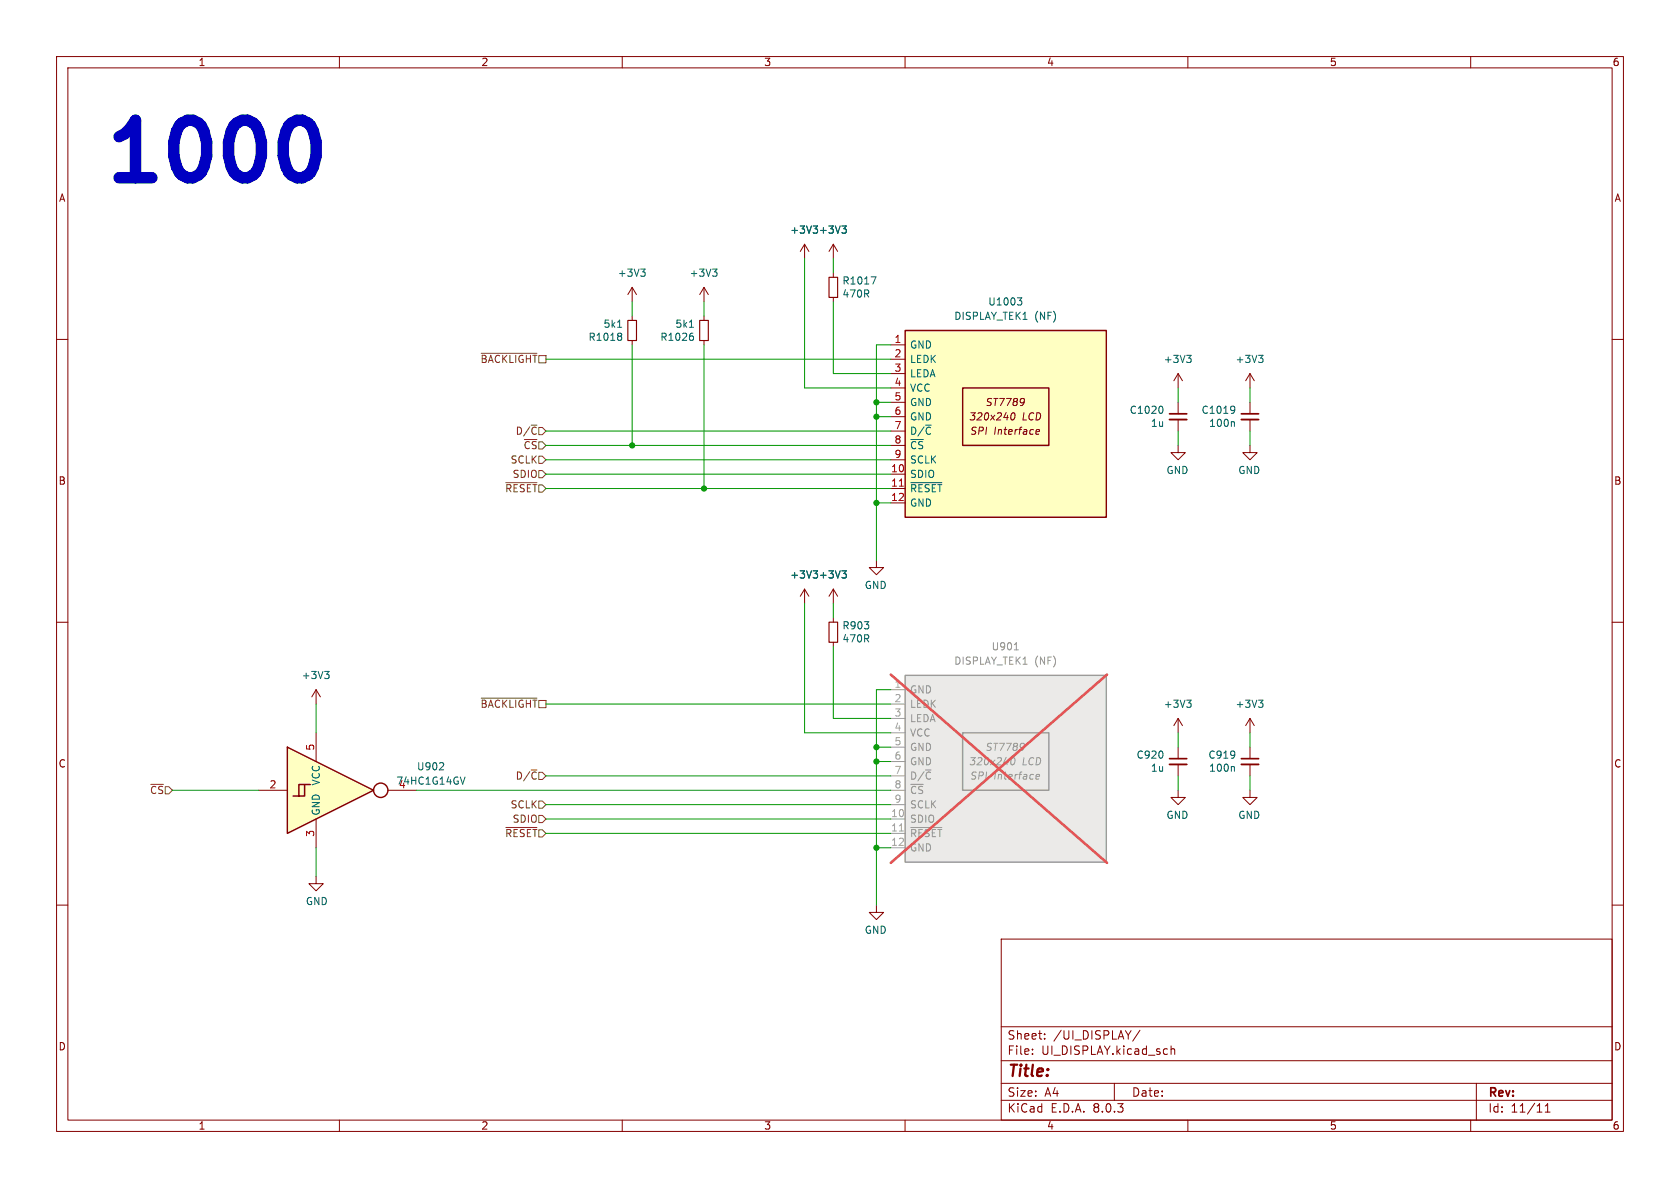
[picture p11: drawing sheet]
<svg xmlns="http://www.w3.org/2000/svg" width="297mm" height="210mm" viewBox="0 0 297 210" stroke-linecap="round" stroke-linejoin="round" font-family="sans-serif">
<g fill="none" stroke="#840000" stroke-width=".18">
<path d="M10 10h277v190h-277zM12 12h273v186h-273zM60 10v2M110 10v2M160 10v2M210 10v2M260 10v2M10 60h2M285 60h2M221 78.7v1.3h-1.3l1.3 1.3 1.2-1.3h-1.2M221 66v2.6M221 71.1v2.1"/>
<path d="M221 74.2v2M221 66l.7 1.3M221 66l-.8 1.3M10 110h2M285 110h2M221 132.1v2M221 135.1v2.1M10 160h2M285 160h2M177 166h108v32h-108zM60 198v2M110 198v2"/>
<path d="M160 198v2M177 194.5h108M177 191.5h108M177 187.5h108M177 181.5h108M182.5 186.3v.1M182.5 185.5v.1M184.7 183.6v.1M184.7 182.8v.1M197 191.5v3M201.5 182.1l-1.3 2M207 184.9v1.5"/>
<path d="M207 185.5l.2-.1 .4 .1 .1 .9M210 198v2M260 198v2M261 191.5v6.5M273.2 196.6h.8M273.2 195.5l.4-.4v1.5"/>
</g>
<path d="M219.5 74.2h3M219.5 135.1h3" fill="none" stroke="#840000" stroke-width=".33"/>
<path d="M219.5 73.2h3M219.5 134.1h3" fill="none" stroke="#840000" stroke-width=".3"/>
<path d="M218 74.5l.2 .2v.7M218 71.8l.2 .1a1.03 1.03 0 0 1-.2 1.1M218.3 72.3l-.3 .3M222.5 62.8h.8l-.4 .5M223 63.3l.3 .2v.3l-.3 .3M218 135.5l.2 .2v.6" fill="none" stroke="#006464" stroke-width=".18"/>
<path d="M160 119.4h35.6v33h-35.6z" fill="#ebeae8"/>
<path d="M160 119.4h35.6v33h-35.6zM170.2 129.5h15.2v10.2h-15.2z" fill="none" stroke="#9c9b98" stroke-width=".25"/>
<g fill="none" stroke="#9c9b98" stroke-width=".18">
<path d="M157.5 121.9h2.5M157.5 124.5h2.5M157.5 127h2.5M157.5 129.5h2.5M157.5 132.1h2.5M157.5 134.6h2.5M157.5 137.2h2.5M157.5 139.7h2.5M178.9 134.1l.3-.2a.75 .75 0 0 1-.3 1.3l-.1-.1-.1-.4zM181 131.4l.1 .2-.1 .8M181.1 131.9l-.1 .2M183.2 137.7h.4"/>
<path d="M183.2 137.1l.2-.2h.2l.2 .2v.1l-.7 .1M157.5 144.8h2.5M157.5 147.3h2.5M157.5 149.9h2.5M157.5 142.2h2.5"/>
</g>
<path d="M179.3 114.9h.7M161 146.3h5.5" fill="none" stroke="#939391" stroke-width=".18"/>
<path d="M159 146.9h.7" fill="none" stroke="#a5a4a2" stroke-width=".18"/>
<path d="M157.5 119.3l38.2 33.2M195.7 119.3l-38.2 33.2" fill="none" stroke="#e75356" stroke-width=".46"/>
<g fill="none" stroke="#840000" stroke-width=".18">
<path d="M154.9 99.1v1.2h-1.2l1.2 1.3 1.3-1.3h-1.3M147.3 104.1l.8 1.3M147.3 104.1v2.6M147.3 109.2v.8M147.3 113.5v.8M147.3 104.1l-.7 1.3M55.9 121.9l-.8 1.3M55.9 121.9v2.6M55.9 121.9l.7 1.3M208.3 127v2.5M208.3 132.1v2M208.3 135.1v2.1"/>
<path d="M208.3 127l.7 1.3M208.3 127l-.8 1.3M55.9 154.9v1.3h1.2l-1.2 1.3-1.3-1.3h1.3"/>
</g>
<path d="M57.4 118.7h.8l-.4 .5M57.9 119.2l.3 .2v.3l-.3 .3M148.8 100.9h.8l-.4 .5M149.4 101.4l.2 .2v.3l-.2 .3M209.8 123.8h.8l-.4 .5M210.3 124.3l.3 .2v.3l-.3 .2" fill="none" stroke="#006464" stroke-width=".18"/>
<path d="M146.6 110h1.5v3.5h-1.5z" fill="none" stroke="#840000" stroke-width=".2"/>
<path d="M206.8 135.1h3" fill="none" stroke="#840000" stroke-width=".33"/>
<path d="M206.8 134.1h3" fill="none" stroke="#840000" stroke-width=".3"/>
<g fill="#ffffc2">
<path d="M53.8 138.7h1.1z"/>
<path d="M50.8 132.1l15.2 7.6-15.2 7.6z"/>
<path d="M52.8 138.7h1v2h-2h1z"/>
</g>
<g fill="none" stroke="#840000" stroke-width=".25">
<path d="M50.8 132.1l15.2 7.6-15.2 7.6zM53.8 138.7h1.1M51.8 140.7h2v-2h-1v2"/>
<circle cx="67.3" cy="139.7" r="1.27"/>
</g>
<path d="M45.7 139.7h5.1M55.9 129.5v5.1M68.6 139.7h5.1M208.3 139.7v1.3h-1.3l1.3 1.2 1.2-1.2h-1.2M221 139.7v1.3h-1.3l1.3 1.2 1.2-1.2h-1.2M221 127l.7 1.3M221 127v2.5M221 127l-.8 1.3M55.9 144.8v5.1M154.9 160v1.3h-1.2l1.2 1.3 1.3-1.3h-1.3" fill="none" stroke="#840000" stroke-width=".18"/>
<path d="M77.7 136.1h.7M78.4 134.9v.5M82.2 137.4l-.4 1.2M222.5 123.8h.8l-.4 .5M223 124.3l.3 .2v.3l-.3 .2" fill="none" stroke="#006464" stroke-width=".18"/>
<path d="M160 58.4h35.6v33h-35.6z" fill="#ffffc2"/>
<path d="M160 58.4h35.6v33h-35.6zM170.2 68.6h15.2v10.1h-15.2z" fill="none" stroke="#840000" stroke-width=".25"/>
<g fill="none" stroke="#840000" stroke-width=".18">
<path d="M111.8 50.8v2.5M111.8 55.9v.7M111.8 50.8l.7 1.3M111.8 50.8l-.8 1.3M124.5 50.8l.7 1.3M124.5 50.8v2.5M124.5 55.9v.7M124.5 50.8l-.8 1.3M142.2 43.2v2.5M142.2 43.2l.8 1.3M142.2 43.2l-.7 1.3M147.3 43.2v2.5"/>
<path d="M147.3 48.3v.7M147.3 52.6v.7M147.3 43.2l.8 1.3M147.3 43.2l-.7 1.3M111.8 60.2v.8M124.5 60.2v.8M157.5 61h2.5M157.5 63.5h2.5M157.5 66h2.5M157.5 68.6h2.5M157.5 71.1h2.5M157.5 73.7h2.5"/>
<path d="M157.5 76.2h2.5M157.5 78.7h2.5M178.9 73.1l.3-.1a.75 .75 0 0 1-.3 1.2l-.1-.1-.1-.3zM181 70.5l.1 .2-.1 .7M181.1 71l-.1 .1M183.2 76.7h.4M183.2 76.1l.2-.2h.2l.2 .2v.1l-.7 .2M208.3 78.7v1.3h-1.3l1.3 1.3 1.2-1.3h-1.2M208.3 66v2.6M208.3 71.1v2.1M208.3 74.2v2M208.3 66l.7 1.3"/>
<path d="M208.3 66l-.8 1.3M157.5 83.8h2.5M157.5 86.4h2.5M157.5 88.9h2.5M157.5 81.3h2.5M142.2 104.1l.8 1.3M142.2 104.1v2.6M142.2 104.1l-.7 1.3"/>
</g>
<g fill="none" stroke="#006464" stroke-width=".18">
<path d="M148.8 39.9h.8l-.4 .5M109.2 57.9h.7M109.7 58.9l.2 .2-.2 .3 .1 .2 .1 .3-.2 .3M113.3 47.6h.8l-.5 .5M113.8 48.1l.3 .2v.3l-.3 .2M121.9 57.9h.7M122.2 58.9h.3M122.4 59.4l.2 .2v.3l-.2 .3M126 47.6h.8l-.5 .5M126.5 48.1l.3 .2v.3l-.3 .2M149.4 40.4l.2 .3v.3l-.2 .2M154 48.9h.9l-.6 1.3"/>
<path d="M179.9 52.6h.7l-.4 .5 .4 .2v.4l-.2 .2h-.4M205.3 71.8a.79 .79 0 0 1 0 1.3M209.8 62.8h.8l-.4 .5M210.3 63.3l.3 .2v.3l-.3 .3M161 85.3h5.5M148.8 100.9h.8l-.4 .5M149.4 101.4l.2 .2v.3l-.2 .3"/>
</g>
<path d="M159 85.9h.7" fill="none" stroke="#a90000" stroke-width=".18"/>
<path d="M206.8 74.2h3" fill="none" stroke="#840000" stroke-width=".33"/>
<path d="M206.8 73.2h3" fill="none" stroke="#840000" stroke-width=".3"/>
<path d="M111 56.6h1.5v3.6h-1.5zM123.7 56.6h1.5v3.6h-1.5zM146.6 49h1.5v3.6h-1.5z" fill="none" stroke="#840000" stroke-width=".2"/>
<path d="M85.1 62.5h9.8M89.4 85.3h5.5M95.2 80.6h.7l.6 .7-.6 .6h-.7zM95.2 83.2h.7l.6 .6-.6 .7h-.7zM85.1 123.4h9.8M89.4 146.3h5.5M95.2 141.6h.7l.6 .6-.6 .7h-.7zM95.2 144.1h.7l.6 .7-.6 .6h-.7z" fill="none" stroke="#725600" stroke-width=".18"/>
<path d="M53.5 21.3l.9 .4 .5 .5a8.6 8.6 0 0 1 0 8.3l-.5 .4-.9 .5" fill="none" stroke="#0000c2" stroke-width="2"/>
<g fill="none" stroke="#009600" stroke-width=".18">
<path d="M111.8 53.3v2.6M124.5 53.3v2.6M142.2 45.7v22.9h15.3M147.3 45.7v2.6M147.3 53.3v12.7h10.2M96.5 76.2h61M96.5 63.5h61M96.5 78.7h61M111.8 61v17.7M124.5 61v25.4M154.9 73.7h2.6M154.9 71.1h2.6"/>
<path d="M157.5 61h-2.6v38.1M208.3 68.6v2.5M208.3 76.2v2.5M221 68.6v2.5M221 76.2v2.5M96.5 81.3h61M96.5 83.8h61M96.5 86.4h61M154.9 88.9h2.6M142.2 106.7v22.8h15.3M147.3 106.7v2.5M147.3 114.3v12.7h10.2"/>
<path d="M30.5 139.7h15.2M55.9 124.5v5M73.7 139.7h83.8M96.5 137.2h61M96.5 124.5h61M154.9 134.6h2.6M154.9 132.1h2.6M157.5 121.9h-2.6v38.1M208.3 129.5v2.6M208.3 137.2v2.5M221 129.5v2.6M221 137.2v2.5"/>
<path d="M55.9 149.9v5M96.5 144.8h61M96.5 142.2h61M96.5 147.3h61M154.9 149.9h2.6"/>
</g>
<g fill="#009600" stroke="#009600" stroke-width=".18">
<circle cx="111.8" cy="78.7" r=".46"/>
<circle cx="124.5" cy="86.4" r=".46"/>
<circle cx="154.9" cy="134.6" r=".46"/>
<circle cx="154.9" cy="132.1" r=".46"/>
<circle cx="154.9" cy="149.9" r=".46"/>
<circle cx="154.9" cy="88.9" r=".46"/>
<circle cx="154.9" cy="71.1" r=".46"/>
<circle cx="154.9" cy="73.7" r=".46"/>
</g>
<text font-size="14.2" fill="#0000c2" x="17.8" y="32.8">1000</text>
<text font-size="2.8" fill="#840000" x="178" y="190.9">Title:</text>
<g font-size="2.1" fill="#840000">
<text x="178" y="184">Sheet:</text>
<text x="186.2" y="184">/UI_DISPLAY/</text>
<text x="178" y="186.7">File:</text>
<text x="184.1" y="186.7">UI_DISPLAY.kicad_sch</text>
<text x="178" y="196.9">KiCad</text>
<text x="178" y="194.1">Size:</text>
<text x="184.7" y="194.1">A4</text>
<text x="185.7" y="196.9">E.D.A.</text>
<text x="193.3" y="196.9">8.0.3</text>
<text x="200" y="194.1">Date:</text>
<text x="263" y="194.3">Rev:</text>
<text x="263" y="196.9">Id:</text>
<text x="267.1" y="196.9">11/11</text>
</g>
<g font-size="1.8" fill="#840000">
<text x="35" y="11.9">1</text>
<text x="85" y="11.9">2</text>
<text x="135" y="11.9">3</text>
<text x="185" y="11.9">4</text>
<text x="235" y="11.9">5</text>
<text x="285" y="11.9">6</text>
<text x="10.3" y="35.9">A</text>
<text x="285.3" y="35.9">A</text>
<text x="174.1" y="72">ST7789</text>
<text x="171.2" y="74.5">320x240</text>
<text x="171.4" y="77.1">SPI</text>
<text x="175.7" y="77.1">Interface</text>
<text x="180.7" y="74.5">LCD</text>
<text x="10.3" y="85.9">B</text>
<text x="285.3" y="85.9">B</text>
<text x="10.3" y="135.9">C</text>
<text x="285.3" y="135.9">C</text>
<text x="10.3" y="185.9">D</text>
<text x="285.3" y="185.9">D</text>
<text x="35" y="199.9">1</text>
<text x="85" y="199.9">2</text>
<text x="135" y="199.9">3</text>
<text x="185" y="199.9">4</text>
<text x="235" y="199.9">5</text>
<text x="285" y="199.9">6</text>
</g>
<g font-size="1.8" fill="#006464">
<text x="139.6" y="41.5">+3V3 +3V3</text>
<text x="109.1" y="49.1">+3V3</text>
<text x="121.8" y="49.1">+3V3</text>
<text x="148.8" y="52.8">470R</text>
<text x="148.8" y="50.5">R1017</text>
<text x="106.6" y="58.1">5k1</text>
<text x="119.3" y="58.1">5k1</text>
<text x="168.6" y="56.7">DISPLAY_TEK1</text>
<text x="174.6" y="54.2">U1003</text>
<text x="182.9" y="56.7">(NF)</text>
<text x="103.9" y="60.5">R1018</text>
<text x="116.6" y="60.5">R1026</text>
<text x="160.8" y="61.8">GND</text>
<text x="160.8" y="64.4">LEDK</text>
<text x="205.6" y="64.4">+3V3</text>
<text x="218.3" y="64.4">+3V3</text>
<text x="160.8" y="66.9">LEDA</text>
<text x="160.8" y="69.4">VCC</text>
<text x="160.8" y="72">GND</text>
<text x="160.8" y="74.5">GND</text>
<text x="160.8" y="77.1">D/~{C}</text>
<text x="199.6" y="73.4">C1020</text>
<text x="203.4" y="75.7">1u</text>
<text x="212.3" y="73.4">C1019</text>
<text x="213.7" y="75.7">100n</text>
<text x="160.8" y="79.6">~{CS}</text>
<text x="160.8" y="82.1">SCLK</text>
<text x="206.1" y="84">GND</text>
<text x="218.8" y="84">GND</text>
<text x="160.8" y="84.7">SDIO</text>
<text x="160.8" y="87.2">~{RESET}</text>
<text x="160.8" y="89.8">GND</text>
<text x="139.6" y="102.5">+3V3 +3V3</text>
<text x="152.8" y="104.3">GND</text>
<text x="148.8" y="111.5">R903</text>
<text x="148.8" y="113.8">470R</text>
<text x="53.2" y="120.2">+3V3</text>
<text x="205.6" y="125.3">+3V3</text>
<text x="218.3" y="125.3">+3V3</text>
<text x="73.6" y="136.4">U902</text>
<text x="200.8" y="134.3">C920</text>
<text x="203.4" y="136.6">1u</text>
<text x="213.5" y="134.3">C919</text>
<text x="213.7" y="136.6">100n</text>
<text x="56.7" y="139" transform="rotate(-90 56.7 139)">VCC</text>
<text x="70" y="138.9">74HC1G14GV</text>
<text x="56.7" y="144.3" transform="rotate(-90 56.7 144.3)">GND</text>
<text x="206.1" y="145">GND</text>
<text x="218.8" y="145">GND</text>
<text x="54" y="160.2">GND</text>
<text x="152.8" y="165.3">GND</text>
</g>
<g font-size="1.8" fill="#725600">
<text x="84.8" y="64.4">~{BACKLIGHT}</text>
<text x="91.1" y="77.1">D/~{C}</text>
<text x="90.2" y="82.1">SCLK</text>
<text x="92.5" y="79.6">~{CS}</text>
<text x="89.2" y="87.2">~{RESET}</text>
<text x="90.5" y="84.7">SDIO</text>
<text x="84.8" y="125.3">~{BACKLIGHT}</text>
<text x="26.4" y="140.6">~{CS}</text>
<text x="90.2" y="143.1">SCLK</text>
<text x="91.1" y="138">D/~{C}</text>
<text x="89.2" y="148.2">~{RESET}</text>
<text x="90.5" y="145.6">SDIO</text>
</g>
<g font-size="1.8" fill="#a90000">
<text x="158" y="60.7">1</text>
<text x="158" y="63.2">2</text>
<text x="158" y="65.8">3</text>
<text x="158" y="68.3">4</text>
<text x="158" y="70.9">5</text>
<text x="158" y="73.4">6</text>
<text x="158" y="75.9">7</text>
<text x="157.4" y="83.6">10</text>
<text x="158" y="78.5">8</text>
<text x="158" y="81">9</text>
<text x="157.4" y="86.1">11</text>
<text x="157.4" y="88.6">12</text>
<text x="55.6" y="132.8" transform="rotate(-90 55.6 132.8)">5</text>
<text x="47.6" y="139.4">2</text>
<text x="70.4" y="139.4">4</text>
<text x="55.6" y="148" transform="rotate(-90 55.6 148)">3</text>
</g>
<g font-size="1.8" fill="#939391">
<text x="168.6" y="117.7">DISPLAY_TEK1</text>
<text x="175.2" y="115.2">U901</text>
<text x="182.9" y="117.7">(NF)</text>
<text x="160.8" y="122.8">GND</text>
<text x="160.8" y="125.3">LEDK</text>
<text x="160.8" y="127.9">LEDA</text>
<text x="160.8" y="130.4">VCC</text>
<text x="160.8" y="132.9">GND</text>
<text x="160.8" y="135.5">GND</text>
<text x="160.8" y="138">D/~{C}</text>
<text x="160.8" y="140.6">~{CS}</text>
<text x="160.8" y="143.1">SCLK</text>
<text x="160.8" y="145.6">SDIO</text>
<text x="160.8" y="148.2">~{RESET}</text>
<text x="160.8" y="150.7">GND</text>
</g>
<g font-size="1.8" fill="#a5a4a2">
<text x="158" y="121.7">1</text>
<text x="158" y="124.2">2</text>
<text x="158" y="126.7">3</text>
<text x="158" y="129.3">4</text>
<text x="158" y="131.8">5</text>
<text x="158" y="134.4">6</text>
<text x="158" y="136.9">7</text>
<text x="158" y="139.4">8</text>
<text x="158" y="142">9</text>
<text x="157.4" y="144.5">10</text>
<text x="157.4" y="147.1">11</text>
<text x="157.4" y="149.6">12</text>
</g>
<g font-size="1.8" fill="#9c9b98">
<text x="171.2" y="135.5">320x240</text>
<text x="174.1" y="133">ST7789</text>
<text x="180.7" y="135.5">LCD</text>
<text x="171.4" y="138">SPI</text>
<text x="175.7" y="138">Interface</text>
</g>
</svg>
